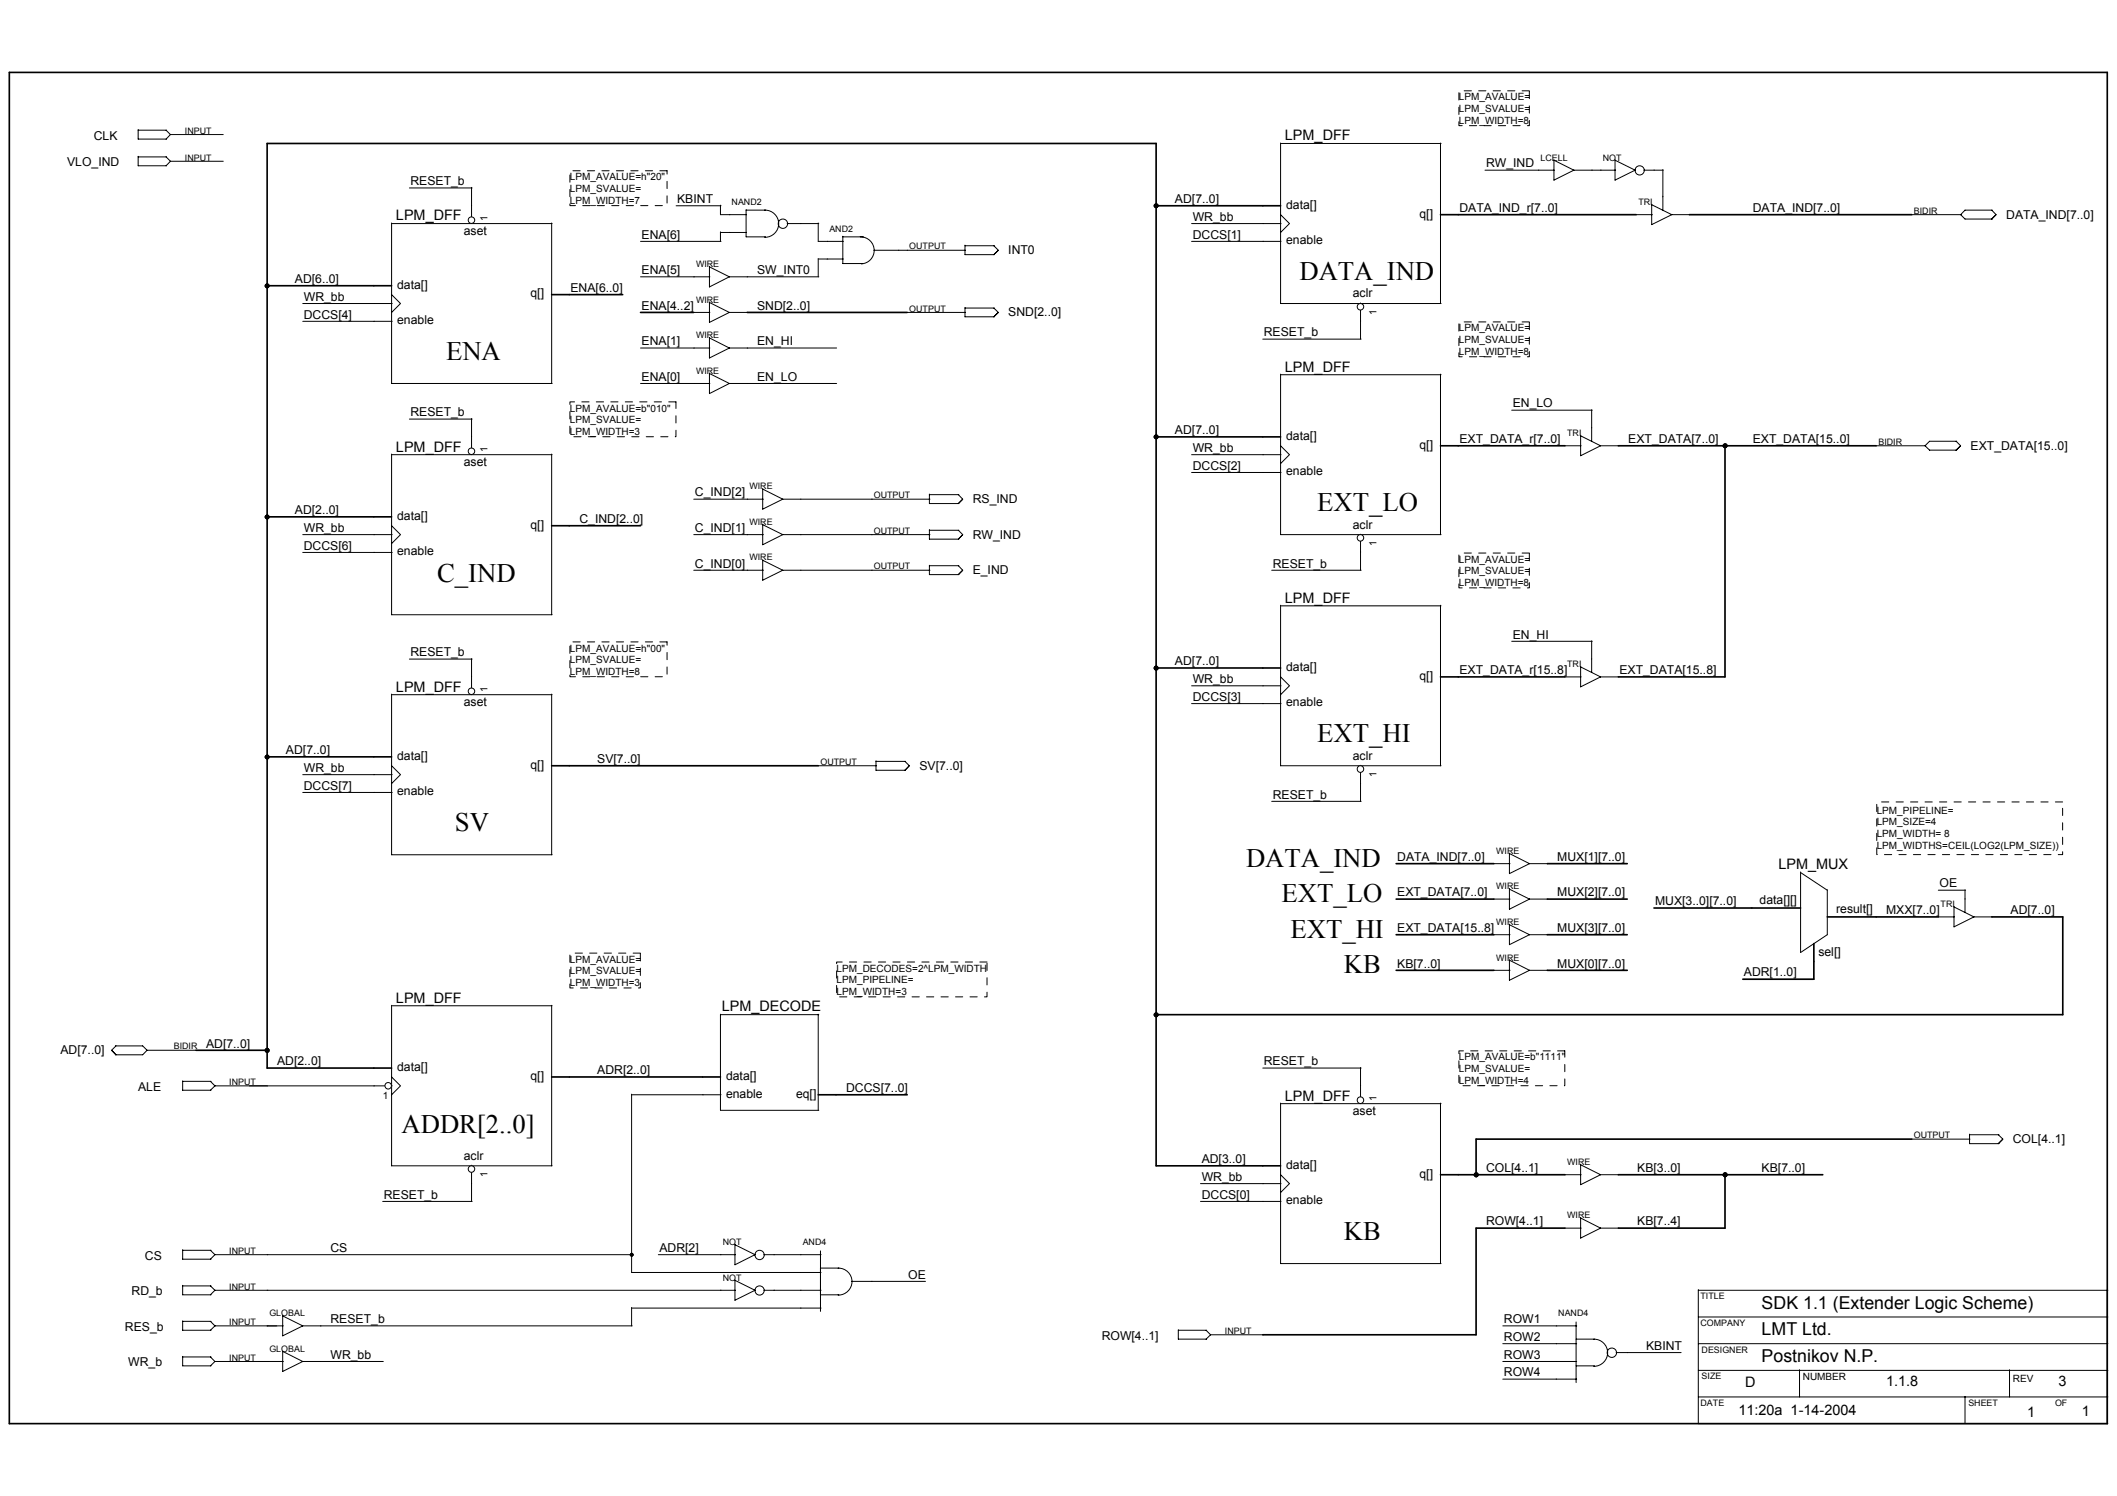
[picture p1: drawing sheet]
<svg xmlns="http://www.w3.org/2000/svg" width="297mm" height="210mm" viewBox="0 0 297 210" stroke-linecap="round" stroke-linejoin="round" font-family="sans-serif">
<g fill="none" stroke="#000" stroke-width=".14">
<path d="M19.4 18.2v1.3h4M19.4 18.3h4M23.3 18.3l.6 .6M23.9 18.9h7.4M23.9 18.9l-.6 .6M19.4 21.9v1.4h4M19.4 22h4M23.3 22l.6 .6M23.9 22.6h7.4M23.9 22.6l-.6 .7M127.3 35.1h8.2M135.4 34.4v1.3h4.1"/>
<path d="M135.4 34.5h4.1M139.4 34.5l.7 .6-.7 .6 .7-.6M268.2 30.1h7M279.5 29.5l.6 .6-.6 .6 .6-.6M279.5 29.5h-3.8l-.6 .6 .6 .6h3.8M127.3 43.8h8.2M135.4 43.2h4.1M135.4 43.1v1.3h4.1M139.4 43.2l.7 .6-.7 .6 .7-.6M122.3 75h8.2M122.3 70h8.2M130.4 74.4h4.1"/>
<path d="M130.4 74.3v1.3h4.1M130.4 69.3v1.4h4.1M130.4 79.3v1.3h4.1M130.4 79.4h4.1M130.4 69.4h4.1M134.5 74.4l.6 .6-.6 .6 .6-.6M134.5 79.4l.6 .6-.6 .6 .6-.6M134.5 69.4l.6 .6-.6 .7 .6-.7M263.2 62.5h7M274.5 61.9l.6 .6-.6 .7 .6-.7M274.5 61.9h-3.8l-.6 .6 .6 .7h3.8M122.3 80h8.2"/>
<path d="M114.8 107.4h8.2M122.9 106.8h4.2M122.9 106.7v1.4h4.2M127 106.8l.6 .6-.6 .7 .6-.7M16.2 146.7h3.8l.6 .7-.6 .6h-3.8M16.3 146.7l-.6 .7 .6 .6-.6-.6M20.6 147.4h6.9M25.6 151.7v1.3h4M25.6 151.7h4M29.5 151.7l.7 .7M30.2 152.4h7.4M30.2 152.4l-.7 .6"/>
<path d="M268.2 159.8h8.2M276.3 159.2h4.2M276.3 159.1v1.4h4.2M280.4 159.2l.6 .6-.6 .7 .6-.7M25.6 175.3v1.4h4M25.6 175.4h4M29.5 175.4l.7 .6M30.2 176h7.4M30.2 176l-.7 .7M25.6 180.3v1.4h4M25.6 180.4h4M25.6 185.3v1.3h4"/>
<path d="M25.6 190.3v1.3h4M25.6 190.4h4M25.6 185.4h4M29.5 180.4l.7 .6M29.5 190.4l.7 .6M29.5 185.4l.7 .6M30.2 181h7.4M30.2 181l-.7 .7M30.2 191h7.4M30.2 191l-.7 .6M30.2 186h7.4M30.2 186l-.7 .6"/>
<path d="M165.3 186.6h4M165.3 186.6v1.3h4M169.2 186.6l.7 .7M169.9 187.3h7.4M169.9 187.3l-.7 .6"/>
</g>
<path d="M80 133.7h9.8v4.9h-9.8z" fill="none" stroke="#000" stroke-width=".14" stroke-dasharray="1 1 1 1 1 1 1 1"/>
<g fill="#fff">
<path d="M53.7 153h.8v1.5h-.8z"/>
<path d="M67.1 164.4h1.6v.8h-1.6z"/>
</g>
<path d="M52.4 149.9h2.5M77.4 151.1h2.5" fill="none" stroke="#000" stroke-width=".23"/>
<path d="M52.4 152.4h2.6M54.9 151.1l1.3 1.3-1.3 1.2M54.9 141.1h22.6M54.9 141.1v22.5h22.6M77.4 141.1v22.5M66.2 163.5v2.6" fill="none" stroke="#000" stroke-width=".14"/>
<g fill="#fff" stroke="#000" stroke-width=".14">
<circle cx="54.5" cy="152.3" r=".46"/>
<circle cx="66.1" cy="164" r=".46"/>
</g>
<path d="M80 90.1h13.6v4.9h-13.6z" fill="none" stroke="#000" stroke-width=".14" stroke-dasharray="1 1 1 1 1 1 1 1"/>
<path d="M67.1 96.4h1.6v.8h-1.6z" fill="#fff"/>
<path d="M52.4 106.2h2.5M77.4 107.4h2.5" fill="none" stroke="#000" stroke-width=".23"/>
<path d="M54.9 97.5h22.6M54.9 97.4v22.5h22.6M66.2 94.9v2.6M77.4 97.4v22.5M52.4 108.7h2.6M52.4 111.2h2.6M54.9 107.4l1.3 1.3-1.3 1.2" fill="none" stroke="#000" stroke-width=".14"/>
<circle cx="66.1" cy="97" r=".46" fill="#fff" stroke="#000" stroke-width=".14"/>
<path d="M80 56.4h14.8v4.9h-14.8z" fill="none" stroke="#000" stroke-width=".14" stroke-dasharray="1 1 1 1 1 1 1 1"/>
<path d="M67.1 62.7h1.6v.8h-1.6z" fill="#fff"/>
<path d="M52.4 72.5h2.5M77.4 73.8h2.5" fill="none" stroke="#000" stroke-width=".23"/>
<path d="M52.4 75h2.6M52.4 77.5h2.6M54.9 73.8l1.3 1.2-1.3 1.3M54.9 63.8h22.6M54.9 63.7v22.6h22.6M66.2 61.2v2.6M77.4 63.7v22.6" fill="none" stroke="#000" stroke-width=".14"/>
<circle cx="66.1" cy="63.3" r=".46" fill="#fff" stroke="#000" stroke-width=".14"/>
<path d="M80 24h13.6v4.9h-13.6z" fill="none" stroke="#000" stroke-width=".14" stroke-dasharray="1 1 1 1 1 1 1 1"/>
<path d="M67.1 30.3h1.6v.8h-1.6z" fill="#fff"/>
<path d="M52.4 40.1h2.5M77.4 41.3h2.5" fill="none" stroke="#000" stroke-width=".23"/>
<path d="M54.9 31.4h22.6M54.9 31.3v22.5h22.6M66.2 28.8v2.6M77.4 31.3v22.5M52.4 42.6h2.6M52.4 45.1h2.6M54.9 41.3l1.3 1.3-1.3 1.2" fill="none" stroke="#000" stroke-width=".14"/>
<circle cx="66.1" cy="30.9" r=".46" fill="#fff" stroke="#000" stroke-width=".14"/>
<path d="M204.7 147.4h14.9v4.9h-14.9z" fill="none" stroke="#000" stroke-width=".14" stroke-dasharray="1 1 1 1 1 1 1 1"/>
<path d="M191.8 153.8h1.7v.8h-1.7z" fill="#fff"/>
<path d="M177.2 163.6h2.5M202.1 164.8h2.5" fill="none" stroke="#000" stroke-width=".23"/>
<path d="M179.7 154.9h22.5M179.7 154.8v22.5h22.5M190.9 152.3v2.6M202.1 154.8v22.5M177.2 166.1h2.5M177.2 168.6h2.5M179.7 164.8l1.2 1.3-1.2 1.2" fill="none" stroke="#000" stroke-width=".14"/>
<circle cx="190.9" cy="154.4" r=".46" fill="#fff" stroke="#000" stroke-width=".14"/>
<path d="M204.7 77.6h9.9v4.9h-9.9z" fill="none" stroke="#000" stroke-width=".14" stroke-dasharray="1 1 1 1 1 1 1 1"/>
<path d="M191.8 108.2h1.7v.8h-1.7z" fill="#fff"/>
<path d="M177.2 93.7h2.5M202.1 95h2.5" fill="none" stroke="#000" stroke-width=".23"/>
<path d="M177.2 96.2h2.5M177.2 98.7h2.5M179.7 95l1.2 1.2-1.2 1.3M179.7 85h22.5M179.7 84.9v22.5h22.5M202.1 84.9v22.5M190.9 107.4v2.5" fill="none" stroke="#000" stroke-width=".14"/>
<circle cx="190.9" cy="107.9" r=".46" fill="#fff" stroke="#000" stroke-width=".14"/>
<path d="M204.7 45.2h9.9v4.9h-9.9z" fill="none" stroke="#000" stroke-width=".14" stroke-dasharray="1 1 1 1 1 1 1 1"/>
<path d="M191.8 75.8h1.7v.8h-1.7z" fill="#fff"/>
<path d="M177.2 61.3h2.5M202.1 62.5h2.5" fill="none" stroke="#000" stroke-width=".23"/>
<path d="M179.7 52.6h22.5M179.7 52.5v22.5h22.5M202.1 52.5v22.5M177.2 63.8h2.5M177.2 66.3h2.5M179.7 62.5l1.2 1.3-1.2 1.2M190.9 75v2.5" fill="none" stroke="#000" stroke-width=".14"/>
<circle cx="190.9" cy="75.5" r=".46" fill="#fff" stroke="#000" stroke-width=".14"/>
<path d="M204.7 12.7h9.9v4.9h-9.9z" fill="none" stroke="#000" stroke-width=".14" stroke-dasharray="1 1 1 1 1 1 1 1"/>
<path d="M191.8 43.4h1.7v.8h-1.7z" fill="#fff"/>
<path d="M177.2 28.9h2.5M202.1 30.1h2.5" fill="none" stroke="#000" stroke-width=".23"/>
<path d="M177.2 31.4h2.5M177.2 33.9h2.5M179.7 30.1l1.2 1.3-1.2 1.2M179.7 20.1h22.5M179.7 20.1v22.5h22.5M202.1 20.1v22.5M190.9 42.5v2.6" fill="none" stroke="#000" stroke-width=".14"/>
<circle cx="190.9" cy="43" r=".46" fill="#fff" stroke="#000" stroke-width=".14"/>
<g fill="none" stroke="#000" stroke-width=".14">
<path d="M57.4 26.4h8.8M66.2 26.3v2.6M89.9 38.8h9.7M89.9 33.9h11.3M94.9 28.9h6.3M99.5 37.4v2.9l2.8-1.5M99.5 37.4l2.8 1.4M101.1 28.8v1.3h3.7M101.1 32.5v1.4M101.1 32.6h3.7M102.3 38.8h12.6M104.7 29.4v3.8h2.7"/>
<path d="M104.7 29.5h2.7M107.3 29.5a1.9 1.9 0 0 1 2 1.9 1.9 1.9 0 0 1-2 1.9M110.4 31.4h4.5M114.8 31.3v2.6h3.5M114.8 36.3h3.5M114.8 36.3v2.5M118.3 33.1v3.9h2.7M118.3 33.2h2.8M120.7 33.2a1.9 1.9 0 0 1 2 1.9 1.9 1.9 0 0 1-1.8 1.9M122.6 35.1h4.8M167.2 33.9h10.1M167.2 31.4h10.1"/>
<path d="M208.4 23.9h9.7M218 22.4v2.9l2.8-1.4M218 22.5l2.8 1.4M220.8 23.9h5.9M226.6 22.4v2.9l2.8-1.4-2.8-1.4M229.6 30.1h2.2M230.6 23.9h2.8M231.8 28.6v2.9l2.8-1.4M231.8 28.7l2.8 1.4M233.3 23.8v5.7M234.6 30.1h2.5M42.5 45.1h10"/>
<path d="M42.5 42.6h10M57.4 58.8h8.8M66.2 58.7v2.6M89.9 53.8h9.7M89.9 48.8h9.7M97.3 43.8h2.3M99.5 42.4v2.8l2.8-1.4M99.5 47.3v2.9l2.8-1.4M99.5 52.3v2.9l2.8-1.4M99.5 52.4l2.8 1.4M99.5 47.4l2.8 1.4M99.5 42.4l2.8 1.4"/>
<path d="M102.3 53.8h15.1M102.3 48.8h15.1M102.3 43.8h2.6M177.2 47.6h13.8M190.9 45v2.6M212.1 57.6h11.3M223.3 57.5v4.4M42.5 75h10M42.5 77.5h10M97.3 70h9.8M97.3 75h9.8M107 68.6v2.8l2.8-1.4"/>
<path d="M107 73.5v2.9l2.8-1.4M107 78.5v2.9l2.8-1.4M107 78.6l2.8 1.4M107 68.6l2.8 1.4M107 73.6l2.8 1.4M109.8 70h12.6M109.8 75h12.6M167.2 63.8h10.1M167.2 66.3h10.1M190.9 77.4v2.6M219.6 62.5h2.2M221.8 61.1v2.8l2.8-1.4"/>
<path d="M221.8 61.2l2.8 1.3M224.6 62.5h2.6M57.4 92.5h8.8M66.2 92.4v2.6M97.3 80h9.8M109.8 80h12.6M167.2 96.2h10.1M167.2 98.7h10.1M178.4 80h12.6M212.1 90h11.3M219.6 95h2.2M221.8 93.5v2.9l2.8-1.4"/>
<path d="M221.8 93.6l2.8 1.4M223.3 89.9v4.5M224.6 95h2.6M42.5 111.2h10M42.5 108.7h10M178.4 112.4h12.6M190.9 109.9v2.5M211.8 119.7v2.9l2.8-1.4M211.8 119.8l2.8 1.4M209.6 136.1h2.3M209.6 131.1h2.3M209.6 126.2h2.3"/>
<path d="M209.6 121.2h2.3M211.8 124.7v2.9l2.8-1.4M211.8 129.7v2.8l2.8-1.4M211.8 134.7v2.8l2.8-1.4M211.8 134.7l2.8 1.4M211.8 129.8l2.8 1.3M211.8 124.8l2.8 1.4M214.6 136.1h2.6M214.6 131.1h2.6M214.6 126.2h2.6M214.6 121.2h2.6M252.6 122.3v11.3l3.8-2.5v-6.3"/>
<path d="M252.6 122.4l3.8 2.5M272 128.7h2.2M272 124.9h3.8M274.2 127.2v2.8l2.8-1.3M274.2 127.3l2.8 1.4M275.7 124.8v3.2M277 128.7h2.5M35 152.4h17.5M88.6 153.6h12.6M88.6 153.5v25h26.6M101.1 142.3v13.5h13.8M101.1 142.4h13.8"/>
<path d="M114.8 142.3v13.5M177.2 149.9h13.8M190.9 149.8v2.6M37.5 176h51.2M53.7 168.6h12.5M66.2 166v2.6M92.4 176h10.8M103.1 174.6v2.9l2.8-1.5-2.8-1.4M103.1 179.6v2.8l2.8-1.4-2.8-1.4M107.2 176h8M115.1 177.9h2.6M115.1 175.5v8.5"/>
<path d="M117.6 177.9a1.88 1.88 0 0 1 1.9 1.9 1.88 1.88 0 0 1-1.9 1.9M119.5 179.8h10.4M168.4 166.1h8.9M168.4 168.6h8.9M219.6 164.8h2.2M219.6 172.3h2.2M221.8 163.3v2.9l2.8-1.4M221.8 170.8v2.9l2.8-1.4M221.8 163.4l2.8 1.4M221.8 170.9l2.8 1.4M224.6 164.8h2.6M224.6 172.3h2.6"/>
<path d="M36.2 191h3.5M37.5 181h65.7M37.5 186h2.2M39.7 184.6v2.8l2.8-1.4M39.7 189.5v2.9l2.8-1.4M39.7 189.6l2.8 1.4M39.7 184.6l2.8 1.4M42.5 191h11.3M42.5 186h46.2M88.6 183.5h26.6M88.6 183.5v2.5M107.2 181h8"/>
<path d="M115.1 181.7h2.6M210.9 191h10.3M210.9 186h10.3M210.9 188.5h10.3M210.9 193.5h10.3M221.1 187.9h2.6M221.1 191.6h2.6M221.1 185.5v8.5M223.6 187.9a1.9 1.9 0 0 1 2 1.9 1.9 1.9 0 0 1-2 1.9M226.8 189.8h9.1M238.3 181h57.5M238.3 184.8h57.5"/>
<path d="M238.3 188.5h57.5M238.3 192.3h57.5M238.3 196h57.5M238.3 181v18.7h57.5M252.5 192.2v3.8M275.7 195.9v3.8M282 192.2v3.8M295.7 181v18.7"/>
<circle cx="109.8" cy="31.4" r=".66"/>
<circle cx="230.1" cy="23.9" r=".65"/>
<circle cx="106.6" cy="176.1" r=".65"/>
<circle cx="106.6" cy="181.1" r=".65"/>
<circle cx="226.2" cy="189.8" r=".66"/>
</g>
<path d="M263.3 112.5h26.1v7.4h-26.1zM117.4 135h21.1v4.9h-21.1z" fill="none" stroke="#000" stroke-width=".14" stroke-dasharray="1 1 1 1 1 1 1 1"/>
<g fill="none" stroke="#000" stroke-width=".23">
<path d="M1.3 10.2h294.4v189.5h-294.4zM162.2 28.9h15M204.6 30.1h25M237 30.1h31.2M37.5 40.1h14.9M79.9 41.3h7.5M89.9 43.8h7.4M104.8 43.8h22.5M37.5 72.5h14.9M79.9 73.8h10M162.2 61.3h15M204.6 62.5h15"/>
<path d="M227.1 62.5h36.1M242 62.5v32.5h-14.9M162.2 93.7h15M204.6 95h15M37.5 106.2h14.9M79.9 107.4h34.9M195.9 126.2h13.7M195.9 121.2h13.7M195.9 131.1h13.7M195.9 136.1h13.7M217.1 126.2h11.2M217.1 121.2h11.2"/>
<path d="M217.1 131.1h11.2M217.1 136.1h11.2M232.1 127.4h20.5M254.5 132.4v5h-10M256.4 128.7h15.6M279.5 128.7h9.9v13.7h-127.2M27.5 147.4h10M52.4 149.9h-14.9v-129.8h124.7v143.5h15M79.9 151.1h21.2M114.8 153.6h12.5M268.2 159.8h-61.1v5M204.6 164.8h15"/>
<path d="M219.6 172.3h-12.5v15h-29.9M227.1 164.8h28.7M242 164.8v7.5h-14.9"/>
</g>
<g fill="#000">
<circle cx="162.2" cy="28.9" r=".34"/>
<circle cx="37.5" cy="40.1" r=".34"/>
<circle cx="37.5" cy="72.5" r=".34"/>
<circle cx="162.2" cy="61.3" r=".34"/>
<circle cx="242.1" cy="62.5" r=".34"/>
<circle cx="162.2" cy="93.7" r=".34"/>
<circle cx="37.5" cy="106.2" r=".34"/>
<circle cx="37.5" cy="147.4" r=".34"/>
<circle cx="162.2" cy="142.4" r=".34"/>
<circle cx="88.6" cy="176.1" r=".26"/>
<circle cx="207.1" cy="164.8" r=".34"/>
<circle cx="242.1" cy="164.8" r=".34"/>
</g>
<g font-size="3.7">
<text x="182.3" y="39.2">DATA_IND</text>
<text x="62.6" y="50.5">ENA</text>
<text x="184.8" y="71.7">EXT_LO</text>
<text x="61.3" y="81.7">C_IND</text>
<text x="184.8" y="104.1">EXT_HI</text>
<text x="63.8" y="116.6">SV</text>
<text x="174.8" y="121.6">DATA_IND</text>
<text x="179.8" y="126.6">EXT_LO</text>
<text x="181.1" y="131.6">EXT_HI</text>
<text x="188.6" y="136.5">KB</text>
<text x="56.3" y="159">ADDR[2..0]</text>
<text x="188.6" y="174">KB</text>
</g>
<g font-size="2.5">
<text x="247.2" y="183.6">SDK 1.1 (Extender Logic Scheme)</text>
<text x="247.2" y="187.3">LMT Ltd.</text>
<text x="247.2" y="191.1">Postnikov N.P.</text>
</g>
<g font-size="2">
<text x="180.3" y="19.7">LPM_DFF</text>
<text x="55.6" y="30.9">LPM_DFF</text>
<text x="180.3" y="52.1">LPM_DFF</text>
<text x="55.6" y="63.4">LPM_DFF</text>
<text x="180.3" y="84.6">LPM_DFF</text>
<text x="55.6" y="97">LPM_DFF</text>
<text x="249.5" y="122">LPM_MUX</text>
<text x="55.6" y="140.7">LPM_DFF</text>
<text x="101.3" y="141.9">LPM_DECODE</text>
<text x="180.3" y="154.4">LPM_DFF</text>
<text x="244.9" y="194.6">D</text>
<text x="264.6" y="194.5">1.1.8</text>
<text x="288.8" y="194.5">3</text>
<text x="243.9" y="198.5">11:20a 1-14-2004</text>
<text x="284.5" y="198.8">1</text>
<text x="292.1" y="198.7">1</text>
</g>
<g font-size="1.7">
<text x="9.4" y="23.3">VLO_IND</text>
<text x="13.2" y="19.6">CLK</text>
<text x="208.5" y="23.5">RW_IND</text>
<text x="57.6" y="26">RESET_b</text>
<text x="95" y="28.5">KBINT</text>
<text x="164.9" y="28.5">AD[7..0]</text>
<text x="180.5" y="29.3">data[]</text>
<text x="204.8" y="29.7">DATA_IND_r[7..0]</text>
<text x="245.9" y="29.7">DATA_IND[7..0]</text>
<text x="65.1" y="33">aset</text>
<text x="90" y="33.5">ENA[6]</text>
<text x="141.5" y="35.7">INT0</text>
<text x="167.4" y="33.5">DCCS[1]</text>
<text x="167.4" y="31">WR_bb</text>
<text x="180.5" y="34.2">enable</text>
<text x="199.2" y="30.5">q[]</text>
<text x="281.5" y="30.7">DATA_IND[7..0]</text>
<text x="41.4" y="39.7">AD[6..0]</text>
<text x="55.7" y="40.5">data[]</text>
<text x="74.4" y="41.7">q[]</text>
<text x="80" y="41">ENA[6..0]</text>
<text x="90" y="38.5">ENA[5]</text>
<text x="106.2" y="38.5">SW_INT0</text>
<text x="189.8" y="41.7">aclr</text>
<text x="42.6" y="44.7">DCCS[4]</text>
<text x="42.6" y="42.2">WR_bb</text>
<text x="55.7" y="45.5">enable</text>
<text x="90" y="43.5">ENA[4..2]</text>
<text x="106.2" y="43.5">SND[2..0]</text>
<text x="141.5" y="44.4">SND[2..0]</text>
<text x="177.3" y="47.2">RESET_b</text>
<text x="90" y="48.5">ENA[1]</text>
<text x="90" y="53.4">ENA[0]</text>
<text x="106.2" y="48.5">EN_HI</text>
<text x="106.2" y="53.4">EN_LO</text>
<text x="57.6" y="58.4">RESET_b</text>
<text x="212.3" y="57.2">EN_LO</text>
<text x="65.1" y="65.4">aset</text>
<text x="164.9" y="60.9">AD[7..0]</text>
<text x="167.4" y="63.4">WR_bb</text>
<text x="167.4" y="65.9">DCCS[2]</text>
<text x="180.5" y="61.7">data[]</text>
<text x="199.2" y="62.9">q[]</text>
<text x="204.8" y="62.2">EXT_DATA_r[7..0]</text>
<text x="228.5" y="62.2">EXT_DATA[7..0]</text>
<text x="245.9" y="62.2">EXT_DATA[15..0]</text>
<text x="276.5" y="63.1">EXT_DATA[15..0]</text>
<text x="97.5" y="69.7">C_IND[2]</text>
<text x="136.5" y="70.6">RS_IND</text>
<text x="180.5" y="66.7">enable</text>
<text x="41.4" y="72.1">AD[2..0]</text>
<text x="42.6" y="74.6">WR_bb</text>
<text x="42.6" y="77.1">DCCS[6]</text>
<text x="55.7" y="77.9">enable</text>
<text x="55.7" y="72.9">data[]</text>
<text x="74.4" y="74.2">q[]</text>
<text x="81.3" y="73.4">C_IND[2..0]</text>
<text x="97.5" y="74.6">C_IND[1]</text>
<text x="136.5" y="75.6">RW_IND</text>
<text x="189.8" y="74.2">aclr</text>
<text x="97.5" y="79.6">C_IND[0]</text>
<text x="136.5" y="80.6">E_IND</text>
<text x="178.6" y="79.6">RESET_b</text>
<text x="212.3" y="89.6">EN_HI</text>
<text x="57.6" y="92.1">RESET_b</text>
<text x="164.9" y="93.3">AD[7..0]</text>
<text x="167.4" y="95.8">WR_bb</text>
<text x="180.5" y="94.1">data[]</text>
<text x="199.2" y="95.4">q[]</text>
<text x="204.8" y="94.6">EXT_DATA_r[15..8]</text>
<text x="227.2" y="94.6">EXT_DATA[15..8]</text>
<text x="65.1" y="99.1">aset</text>
<text x="167.4" y="98.3">DCCS[3]</text>
<text x="180.5" y="99.1">enable</text>
<text x="40.1" y="105.8">AD[7..0]</text>
<text x="55.7" y="106.6">data[]</text>
<text x="74.4" y="107.8">q[]</text>
<text x="83.8" y="107.1">SV[7..0]</text>
<text x="189.8" y="106.6">aclr</text>
<text x="42.6" y="110.8">DCCS[7]</text>
<text x="42.6" y="108.3">WR_bb</text>
<text x="55.7" y="111.6">enable</text>
<text x="129" y="108">SV[7..0]</text>
<text x="178.6" y="112.1">RESET_b</text>
<text x="196" y="125.8">EXT_DATA[7..0]</text>
<text x="196" y="120.8">DATA_IND[7..0]</text>
<text x="218.5" y="125.8">MUX[2][7..0]</text>
<text x="218.5" y="120.8">MUX[1][7..0]</text>
<text x="272.1" y="124.5">OE</text>
<text x="196" y="130.8">EXT_DATA[15..8]</text>
<text x="218.5" y="130.8">MUX[3][7..0]</text>
<text x="232.2" y="127">MUX[3..0][7..0]</text>
<text x="246.9" y="126.9">data[][]</text>
<text x="257.6" y="128.1">result[]</text>
<text x="264.6" y="128.3">MXX[7..0]</text>
<text x="282.1" y="128.3">AD[7..0]</text>
<text x="196" y="135.8">KB[7..0]</text>
<text x="218.5" y="135.8">MUX[0][7..0]</text>
<text x="244.7" y="137">ADR[1..0]</text>
<text x="255.1" y="134.2">sel[]</text>
<text x="8.5" y="147.9">AD[7..0]</text>
<text x="28.9" y="147">AD[7..0]</text>
<text x="38.9" y="149.5">AD[2..0]</text>
<text x="177.3" y="149.5">RESET_b</text>
<text x="19.4" y="153.1">ALE</text>
<text x="55.7" y="150.3">data[]</text>
<text x="74.4" y="151.5">q[]</text>
<text x="83.8" y="150.7">ADR[2..0]</text>
<text x="101.9" y="154">enable</text>
<text x="101.9" y="151.5">data[]</text>
<text x="111.7" y="154">eq[]</text>
<text x="118.7" y="153.2">DCCS[7..0]</text>
<text x="189.8" y="156.5">aset</text>
<text x="282.4" y="160.4">COL[4..1]</text>
<text x="65.1" y="162.7">aclr</text>
<text x="168.6" y="165.7">WR_bb</text>
<text x="168.6" y="163.2">AD[3..0]</text>
<text x="180.5" y="164">data[]</text>
<text x="199.2" y="165.2">q[]</text>
<text x="208.5" y="164.4">COL[4..1]</text>
<text x="229.7" y="164.4">KB[3..0]</text>
<text x="247.2" y="164.4">KB[7..0]</text>
<text x="53.8" y="168.2">RESET_b</text>
<text x="168.6" y="168.2">DCCS[0]</text>
<text x="180.5" y="169">enable</text>
<text x="208.5" y="171.9">ROW[4..1]</text>
<text x="229.7" y="171.9">KB[7..4]</text>
<text x="20.3" y="176.8">CS</text>
<text x="46.4" y="175.7">CS</text>
<text x="92.5" y="175.7">ADR[2]</text>
<text x="127.4" y="179.4">OE</text>
<text x="18.5" y="181.8">RD_b</text>
<text x="46.4" y="185.7">RESET_b</text>
<text x="211" y="185.7">ROW1</text>
<text x="17.5" y="186.7">RES_b</text>
<text x="18" y="191.7">WR_b</text>
<text x="46.4" y="190.6">WR_bb</text>
<text x="154.6" y="188">ROW[4..1]</text>
<text x="211" y="188.2">ROW2</text>
<text x="211" y="190.6">ROW3</text>
<text x="231" y="189.4">KBINT</text>
<text x="211" y="193.1">ROW4</text>
</g>
<g font-size="1.4">
<text x="204.7" y="14.1">LPM_AVALUE=</text>
<text x="204.7" y="15.7">LPM_SVALUE=</text>
<text x="204.7" y="17.4">LPM_WIDTH=8</text>
<text x="80" y="25.3">LPM_AVALUE=h&quot;20&quot;</text>
<text x="80" y="26.9">LPM_SVALUE=</text>
<text x="80" y="28.6">LPM_WIDTH=7</text>
<text x="68.4" y="31.1" transform="rotate(-90 68.4 31.1)">1</text>
<text x="193.1" y="44.2" transform="rotate(-90 193.1 44.2)">1</text>
<text x="204.7" y="46.5">LPM_AVALUE=</text>
<text x="204.7" y="48.2">LPM_SVALUE=</text>
<text x="204.7" y="49.8">LPM_WIDTH=8</text>
<text x="80" y="57.7">LPM_AVALUE=b&quot;010&quot;</text>
<text x="80" y="59.4">LPM_SVALUE=</text>
<text x="68.4" y="63.5" transform="rotate(-90 68.4 63.5)">1</text>
<text x="80" y="61">LPM_WIDTH=3</text>
<text x="193.1" y="76.6" transform="rotate(-90 193.1 76.6)">1</text>
<text x="204.7" y="78.9">LPM_AVALUE=</text>
<text x="204.7" y="80.6">LPM_SVALUE=</text>
<text x="204.7" y="82.2">LPM_WIDTH=8</text>
<text x="80" y="91.4">LPM_AVALUE=h&quot;00&quot;</text>
<text x="80" y="93">LPM_SVALUE=</text>
<text x="80" y="94.7">LPM_WIDTH=8</text>
<text x="68.4" y="97.2" transform="rotate(-90 68.4 97.2)">1</text>
<text x="193.1" y="109" transform="rotate(-90 193.1 109)">1</text>
<text x="263.3" y="114.2">LPM_PIPELINE=</text>
<text x="263.3" y="115.8">LPM_SIZE=4</text>
<text x="263.3" y="117.5">LPM_WIDTH= 8</text>
<text x="263.3" y="119.1">LPM_WIDTHS=CEIL(LOG2(LPM_SIZE))</text>
<text x="80" y="135.1">LPM_AVALUE=</text>
<text x="80" y="136.7">LPM_SVALUE=</text>
<text x="117.4" y="136.3">LPM_DECODES=2^LPM_WIDTH</text>
<text x="117.4" y="138">LPM_PIPELINE=</text>
<text x="80" y="138.3">LPM_WIDTH=3</text>
<text x="117.4" y="139.6">LPM_WIDTH=3</text>
<text x="204.7" y="148.8">LPM_AVALUE=b&quot;1111&quot;</text>
<text x="53.7" y="154.2">1</text>
<text x="193.1" y="154.5" transform="rotate(-90 193.1 154.5)">1</text>
<text x="204.7" y="150.4">LPM_SVALUE=</text>
<text x="204.7" y="152.1">LPM_WIDTH=4</text>
<text x="68.4" y="165.1" transform="rotate(-90 68.4 165.1)">1</text>
<text x="253" y="193.7">NUMBER</text>
<text x="282.4" y="193.8">REV</text>
</g>
<g font-size="1.2">
<text x="25.9" y="22.5">INPUT</text>
<text x="25.9" y="18.8">INPUT</text>
<text x="216.2" y="22.5">LCELL</text>
<text x="224.9" y="22.5">NOT</text>
<text x="102.7" y="28.7">NAND2</text>
<text x="229.9" y="28.7">TRI</text>
<text x="268.5" y="30">BIDIR</text>
<text x="116.4" y="32.5">AND2</text>
<text x="127.6" y="35">OUTPUT</text>
<text x="97.7" y="37.5">WIRE</text>
<text x="97.7" y="47.5">WIRE</text>
<text x="97.7" y="42.5">WIRE</text>
<text x="127.6" y="43.7">OUTPUT</text>
<text x="97.7" y="52.5">WIRE</text>
<text x="219.9" y="61.2">TRI</text>
<text x="263.6" y="62.4">BIDIR</text>
<text x="105.2" y="68.7">WIRE</text>
<text x="122.6" y="69.9">OUTPUT</text>
<text x="105.2" y="73.7">WIRE</text>
<text x="122.6" y="74.9">OUTPUT</text>
<text x="105.2" y="78.6">WIRE</text>
<text x="122.6" y="79.9">OUTPUT</text>
<text x="219.9" y="93.6">TRI</text>
<text x="115.1" y="107.3">OUTPUT</text>
<text x="209.9" y="119.8">WIRE</text>
<text x="209.9" y="124.8">WIRE</text>
<text x="209.9" y="129.8">WIRE</text>
<text x="272.3" y="127.3">TRI</text>
<text x="209.9" y="134.8">WIRE</text>
<text x="24.4" y="147.2">BIDIR</text>
<text x="32.2" y="152.2">INPUT</text>
<text x="268.5" y="159.7">OUTPUT</text>
<text x="219.9" y="163.5">WIRE</text>
<text x="219.9" y="170.9">WIRE</text>
<text x="32.2" y="175.9">INPUT</text>
<text x="101.4" y="179.7">NOT</text>
<text x="101.4" y="174.7">NOT</text>
<text x="112.6" y="174.7">AND4</text>
<text x="32.2" y="180.9">INPUT</text>
<text x="32.2" y="185.9">INPUT</text>
<text x="37.8" y="184.7">GLOBAL</text>
<text x="218.6" y="184.7">NAND4</text>
<text x="238.6" y="182.3">TITLE</text>
<text x="32.2" y="190.9">INPUT</text>
<text x="37.8" y="189.7">GLOBAL</text>
<text x="171.9" y="187.2">INPUT</text>
<text x="238.6" y="186.1">COMPANY</text>
<text x="238.8" y="189.8">DESIGNER</text>
<text x="238.6" y="197.3">DATE</text>
<text x="238.8" y="193.5">SIZE</text>
<text x="276.2" y="197.3">SHEET</text>
<text x="288.4" y="197.3">OF</text>
</g>
</svg>
